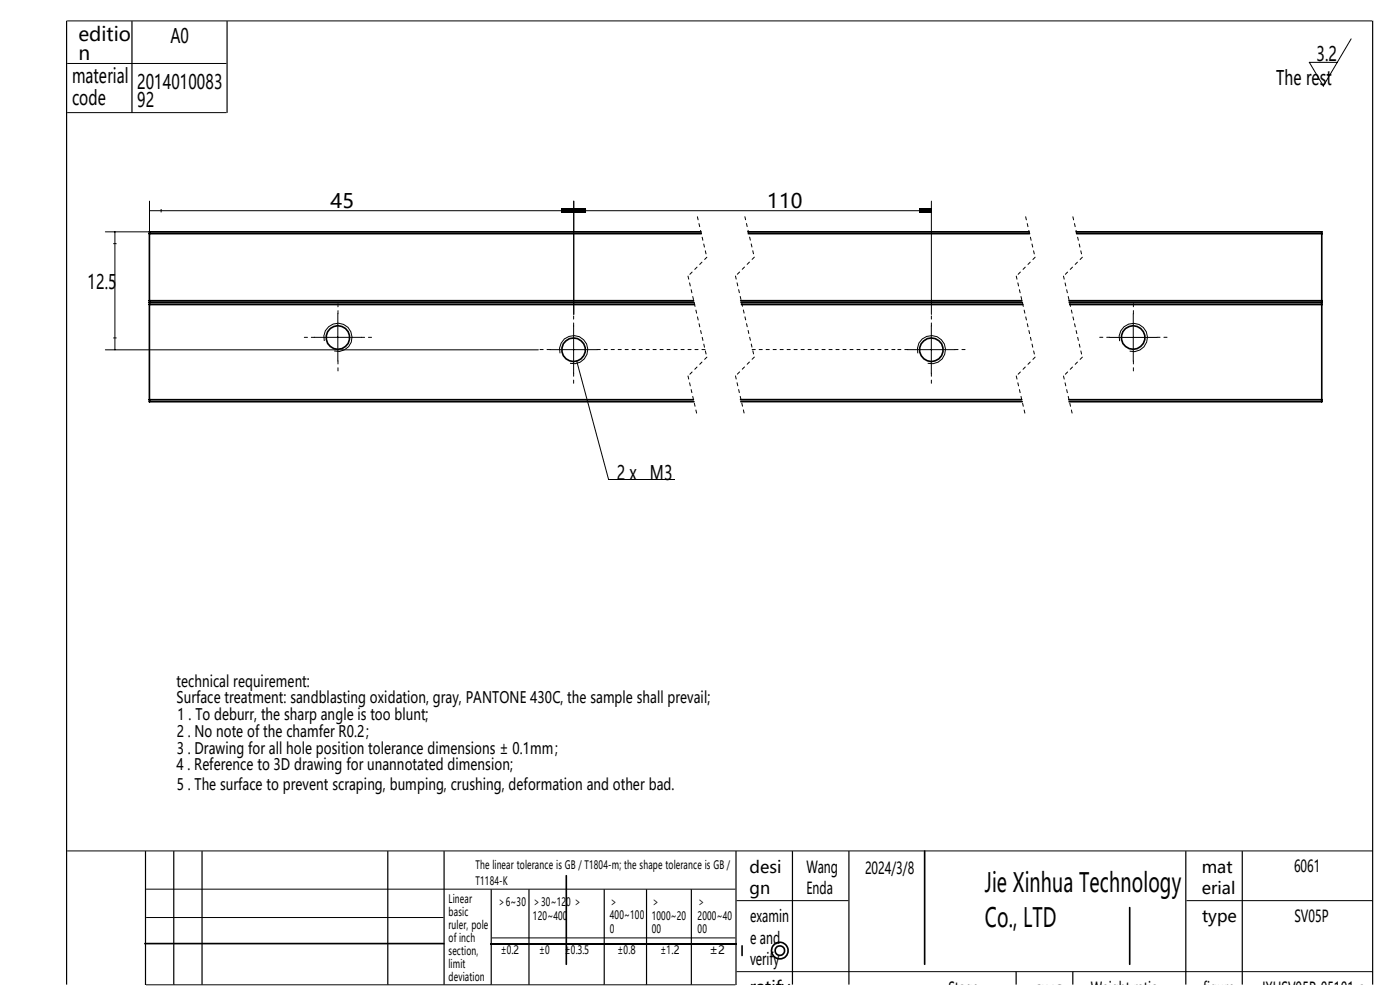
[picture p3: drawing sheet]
<svg xmlns="http://www.w3.org/2000/svg" width="297mm" height="210mm" viewBox="0 0 297 210" stroke-linecap="round" stroke-linejoin="round" font-family="sans-serif">
<g fill="#000">
<path d="M122.3 76.5l.1 .1 6.7 25.2zM238.4 69.2a3.1 3.1 0 0 1 5.1 1.7 3.1 3.1 0 0 1-3.9 3.7l.1-.2 1 .1 1.1-.3 .8-.7 .6-.9 .1-1.1-.2-1.1-.6-.8-.9-.7-1-.2-1.1 .1-1 .6-.6 .8-.4 1.1 .1 1.1h-.2l-.1-1.1 .4-1.2z"/>
<path d="M277.7 13.2h.2l2.9 5.1zM277.7 13.2h6.1l-6 .1zM286.6 8.2l.1 .1-6 10zM286.2 -.1h3.2zM286.2 -.1h6.1zM289.2 -.1h6.1zM239.7 -.1h3.2zM239.7 -.1h6.1zM242.7 -.1h6.1zM229.3 -.1h3.2zM229.3 -.1h6.1zM232.3 -.1h6.1zM215.1 -.1h9.4zM215.1 -.1h9.4zM205.8 -.1h9.5z"/>
<path d="M119.1 44.3h.2v.7h-.2zM34.1 44.3h.2v.7h-.2z"/>
<path d="M147.9 45.9l.2 .1v.7zM148.2 47.4h.2l.1 .8zM148.6 48.8l.1 .1 .1 .7zM148.9 50.2l.2 .1v.8zM149.2 51.7l.2 .1 .1 .7zM149.6 53.1l.1 .1 .1 .7zM149.9 54.5l.1 .2-.6 .4zM148.8 55.6l.2 .1-.6 .5zM147.8 56.6l.1 .2-.6 .4zM146.7 57.7l.2 .1-.6 .5zM145.9 58.5l.2 .1v.7zM146.2 59.9l.2 .1 .1 .8zM146.6 61.4h.1l.1 .8zM146.9 62.8l.2 .1v.7zM147.2 64.3h.2l.1 .8zM147.6 65.7l.1 .1 .1 .7zM147.9 67.2h.2v.8zM148.2 68.6l.2 .1 .1 .7zM148.6 70l.1 .1 .1 .8zM148.9 71.5l.2 .1v.7zM149.2 72.9l.2 .1 .1 .7zM149.6 74.4h.1l.1 .8zM149.9 75.7l.1 .1-.6 .5zM148.8 76.7l.2 .2-.6 .4zM147.8 77.8l.1 .1-.6 .5zM146.7 78.8h.2v.2l-.6 .4zM145.9 79.7l.2 .1v.7zM146.2 81.1l.2 .1 .1 .7zM146.6 82.6h.1l.1 .8zM146.9 84l.2 .1v.7zM147.2 85.5h.2l.1 .8zM147.6 86.9l.1 .1 .1 .7z"/>
<path d="M158 45.9l.1 .1 .1 .7zM158.3 47.3l.2 .1v.8zM158.6 48.8h.2l.1 .8zM159 50.2l.1 .1 .1 .7zM159.3 51.7h.2v.8zM159.6 53.1l.2 .1 .1 .7zM159.9 54.5l.2 .1-.6 .5zM158.9 55.5l.1 .2-.5 .4zM157.9 56.6l.1 .1-.6 .5zM156.8 57.6l.2 .2-.6 .4zM156 58.5h.1l.1 .8zM156.3 59.9l.2 .1v.7zM156.6 61.4h.2l.1 .8zM157 62.8l.1 .1 .1 .7zM157.3 64.3h.2v.8zM157.6 65.7l.2 .1 .1 .7zM158 67.1l.1 .1 .1 .8zM158.3 68.6h.2v.8zM158.7 70l.1 .1 .1 .7zM159 71.5h.1l.1 .8zM159.3 72.9l.2 .1v.7zM159.7 74.4h.1l.1 .8zM159.9 75.7l.2 .1-.6 .5zM158.9 76.7l.1 .2-.5 .4zM157.9 77.8l.1 .1-.6 .5zM156.8 78.8l.2 .2-.6 .4zM156 79.7h.1l.1 .8zM156.3 81.1l.2 .1v.7zM156.6 82.6h.2l.1 .8zM157 84l.1 .1 .1 .7zM157.3 85.4l.2 .1v.8zM157.6 86.9l.2 .1 .1 .7z"/>
<path d="M158.5 49.1l59.8-.1 .2 .2-.2 .2h-59.6zM158.7 49.4h59.7l.2 .2-.2 .1h-59.6l-.2-.1zM157 63.7l59.8-.1 .1 .2-.1 .2h-59.7zM157.1 64h59.8l.1 .2-.1 .2h-59.7l-.2-.2zM157.2 64.5l59.8-.1 .2 .2-.2 .2h-59.7zM194.9 74.2a2.7 2.7 0 0 1 5.4 0 2.7 2.7 0 0 1-5.4 0zM195.2 74.2a2.35 2.35 0 0 0 4.7 0 2.35 2.35 0 0 0-4.7 0zM31.6 49.1l117.1-.1 .2 .2-.2 .2h-117zM31.6 49.4h117.1l.2 .2-.2 .1h-117l-.2-.1zM31.6 49.1a.3 .3 0 0 1 .3 .3 .3 .3 0 0 1-.3 .3zM31.6 63.6h115.5l.2 .2-.2 .2h-115.4l-.2-.2zM31.6 49.4l.3 .2v14.2l-.2 .2-.2-.2zM31.6 64h115.6l.2 .2-.2 .2h-115.5l-.2-.2zM31.6 63.6a.32 .32 0 0 1 .3 .4 .32 .32 0 0 1-.3 .3zM31.6 64.5l115.7-.1 .2 .2-.2 .2h-115.6l-.2-.1zM31.6 64a.36 .36 0 0 1 .3 .4 .36 .36 0 0 1-.3 .3zM69.3 71.6a2.35 2.35 0 0 0 4.7 0 2.35 2.35 0 0 0-4.7 0zM69 71.6a2.66 2.66 0 0 1 5.3 0 2.66 2.66 0 0 1-5.3 0zM31.6 84.7l115.5-.1 .2 .2-.2 .2h-115.4zM119 74.2a2.7 2.7 0 0 1 5.4 0 2.7 2.7 0 0 1-5.4 0zM119.4 74.2a2.32 2.32 0 0 0 4.6 0 2.32 2.32 0 0 0-4.6 0zM31.6 64.5l.3 .1v20.2l-.2 .2-.2-.2zM31.6 85.1l115.6-.1 .2 .2-.2 .2h-115.5l-.2-.1zM31.6 84.7a.36 .36 0 0 1 .3 .2 .36 .36 0 0 1-.1 .4 .36 .36 0 0 1-.3-.2 .36 .36 0 0 1 .1-.4z"/>
<path d="M217.5 45.9l.2 .1 .1 .7zM217.9 47.4h.1l.1 .8zM218.2 48.8l.2 .1v.7zM218.5 50.2l.2 .1 .1 .8zM218.9 51.7l.1 .1 .1 .7zM219.2 53.1l.2 .1v.7zM219.5 54.5l.2 .2-.6 .4zM218.5 55.6l.1 .1-.6 .5zM217.4 56.6l.2 .2-.6 .4zM216.4 57.7l.1 .1-.6 .5zM215.5 58.5l.2 .1 .1 .7zM215.9 59.9l.1 .1 .1 .8zM216.2 61.4h.2v.8zM216.5 62.8l.2 .1 .1 .7zM216.9 64.3h.1l.1 .8zM217.2 65.7l.2 .1v.7zM217.5 67.2h.2l.1 .8zM217.9 68.6l.1 .1 .1 .7zM218.2 70l.2 .1v.8zM218.6 71.5l.1 .1 .1 .7zM218.9 72.9l.2 .1v.7zM219.2 74.4h.2l.1 .8zM219.5 75.7l.2 .1-.6 .5zM218.5 76.7l.1 .2-.6 .4zM217.4 77.8l.2 .1-.6 .5zM216.4 78.8h.1v.2l-.6 .4zM215.5 79.7l.2 .1 .1 .7zM215.9 81.1l.1 .1 .1 .7zM216.2 82.6h.2v.8zM216.5 84l.2 .1 .1 .7zM216.9 85.5h.1l.1 .8zM217.2 86.9l.2 .1v.7z"/>
<path d="M227.6 45.9l.1 .1 .1 .7zM227.9 47.4h.2v.8zM228.2 48.8l.2 .1 .1 .7zM228.6 50.2l.1 .1 .1 .8zM228.9 51.7l.2 .1v.7zM229.2 53.1l.2 .1 .1 .7zM229.5 54.5l.2 .2-.6 .4zM228.5 55.6l.1 .1-.6 .5zM227.4 56.6l.2 .2-.6 .4zM226.4 57.7l.1 .1-.6 .5zM225.6 58.5l.1 .1 .1 .7zM225.9 59.9l.2 .1v.8zM226.2 61.4h.2l.1 .8zM226.6 62.8l.1 .1 .1 .7zM226.9 64.3h.2v.8zM227.2 65.7l.2 .1 .1 .7zM227.6 67.2h.1l.1 .8zM227.9 68.6l.2 .1v.7zM228.2 70l.2 .1 .1 .8zM228.6 71.5l.1 .1 .1 .7zM228.9 72.9l.2 .1v.7zM229.2 74.4h.2l.1 .8zM229.5 75.7l.2 .1-.6 .5zM228.5 76.7l.1 .2-.6 .4zM227.4 77.8l.2 .1-.6 .5zM226.4 78.8h.1v.2l-.6 .4zM225.6 79.7l.1 .1 .1 .7zM225.9 81.1l.2 .1v.7zM226.2 82.6h.2l.1 .8zM226.6 84l.1 .1 .1 .7zM226.9 85.5h.2v.8zM227.2 86.9l.2 .1 .1 .7z"/>
<path d="M228.2 49.1l52.2-.1 .2 .2-.2 .2h-52.1zM228.3 49.4h52.1l.2 .2-.2 .1h-52l-.2-.1zM280.3 49.1a.3 .3 0 0 1 .3 .3 .3 .3 0 0 1-.3 .3zM226.7 63.6h53.7l.2 .2-.2 .2h-53.6l-.2-.2zM280.3 49.4l.3 .2v14.2l-.2 .2-.2-.2zM226.8 64h53.6l.2 .2-.2 .2h-53.5l-.2-.2zM280.3 63.6a.32 .32 0 0 1 .3 .4 .32 .32 0 0 1-.3 .3zM226.8 64.5l53.6-.1 .2 .2-.2 .2h-53.4zM280.3 64a.36 .36 0 0 1 .3 .4 .36 .36 0 0 1-.3 .3zM238 71.6a2.35 2.35 0 0 0 4.7 0 2.35 2.35 0 0 0-4.7 0zM237.7 71.6a2.66 2.66 0 0 1 5.3 0 2.66 2.66 0 0 1-5.3 0zM226.6 84.7l53.8-.1 .2 .2-.2 .2h-53.7zM280.3 64.5l.3 .1v20.2l-.2 .2-.2-.2zM226.7 85.1l53.7-.1 .2 .2-.2 .2h-53.6l-.1-.1zM280.3 84.7a.36 .36 0 0 1 .3 .2 .36 .36 0 0 1-.1 .4 .36 .36 0 0 1-.3-.2 .36 .36 0 0 1 .1-.4z"/>
<path d="M24 71.6h.7v.2h-.7zM24 51.6h.7v.2h-.7zM124.1 44.3h.2v.7h-.2zM195 44.3h.2v.7h-.2zM69.7 69.2a3.1 3.1 0 0 1 5 1.7 3.1 3.1 0 0 1-3.8 3.7v-.3l1.1 .2 1-.4 .9-.6 .5-1 .2-1.1-.3-1-.5-.9-1-.6-1-.2-1.1 .1-.9 .6-.7 .8-.3 1 .1 1.1h-.2l-.1-1.1 .3-1.1zM195.6 71.8a3.1 3.1 0 0 1 5 1.7 3.1 3.1 0 0 1-3.8 3.7v-.2l1.1 .1 1-.3 .9-.8 .5-.9 .2-1-.2-1.1-.7-.8-.9-.7-1-.2-1 .2-1 .5-.7 .8-.3 1.1 .1 1-.2 .1-.1-1.2 .3-1.1zM119.7 71.8a3.1 3.1 0 0 1 5 1.6 3.1 3.1 0 0 1-3.8 3.8v-.2l1.1 .1 1-.3 .9-.8 .5-.9 .2-1-.2-1.1-.7-.9-.9-.6-1-.2-1 .2-1 .5-.6 .8-.4 1.1 .1 1-.2 .1-.1-1.2 .4-1.1z"/>
<path d="M71.6 66.5l.2 .1-.1 5.1zM66.6 71.5l5.2 .1-5.1 .1zM71.6 71.5l.2 .1-.1 5.1zM71.6 71.5l5.2 .1-5.1 .1zM197.5 69.1l.2 .1-.1 5.1zM192.5 74.1l5.2 .1-5.1 .1zM197.5 74.1l.2 .1-.1 5.1zM197.5 74.1l5.2 .1-5.1 .1zM121.6 69.1l.2 .1-.1 5.1zM116.6 74.1l5.2 .1-5.1 .1zM121.6 74.1l.2 .1-.1 5.1zM121.6 74.1l5.2 .1-5.1 .1z"/>
<path d="M71.6 65.8l.2 .1-.1 .8zM71.6 64.4h.2l-.1 .8zM66 71.5l.8 .1-.7 .1zM64.5 71.5l.8 .1-.7 .1zM71.6 76.5l.2 .1-.1 .7zM71.6 78h.2l-.1 .8zM76.6 71.5l.8 .1-.7 .1zM78.1 71.5l.8 .1-.7 .1zM197.5 68.5h.2l-.1 .8zM197.5 67h.2l-.1 .8zM191.9 74.1l.8 .1-.7 .1zM190.4 74.1l.8 .1-.7 .1zM197.5 79.1l.2 .1-.1 .7zM197.5 80.6h.2l-.1 .8zM202.5 74.1l.8 .1-.7 .1zM204 74.1l.8 .1-.7 .1zM121.6 68.5h.2l-.1 .8zM121.6 67h.2l-.1 .8zM116 74.1l.8 .1-.7 .1zM114.5 74.1l.8 .1-.7 .1zM121.6 79.1l.2 .1-.1 .7zM121.6 80.6h.2l-.1 .8zM126.6 74.1l.8 .1-.7 .1zM128.1 74.1l.8 .1-.7 .1zM129.6 74.1l.8 .1-.7 .1zM131.1 74.1l.8 .1-.8 .1zM132.6 74.1l.8 .1-.8 .1zM134 74.1l.9 .1-.8 .1zM135.5 74.1l.8 .1-.7 .1zM137 74.1l.8 .1-.7 .1zM138.5 74.1l.8 .1-.7 .1zM140 74.1l.8 .1-.8 .1zM141.4 74.1l.9 .1-.8 .1zM142.9 74.1l.8 .1-.7 .1zM144.4 74.1l.8 .1-.7 .1zM145.9 74.1l.8 .1-.7 .1zM147.4 74.1l.8 .1-.8 .1zM148.9 74.1l.8 .1-.8 .1zM159.5 74.1l.8 .1-.7 .1zM161 74.1l.8 .1-.7 .1zM162.5 74.1l.8 .1-.8 .1zM163.9 74.1l.9 .1-.8 .1zM165.4 74.1l.8 .1-.7 .1zM166.9 74.1l.8 .1-.7 .1zM168.4 74.1l.8 .1-.7 .1zM169.9 74.1l.8 .1-.7 .1zM171.4 74.1l.8 .1-.8 .1zM172.8 74.1l.9 .1-.8 .1zM174.3 74.1l.8 .1-.7 .1zM175.8 74.1l.8 .1-.7 .1zM177.3 74.1l.8 .1-.7 .1zM178.8 74.1l.8 .1-.8 .1zM180.2 74.1l.9 .1-.8 .1zM181.7 74.1l.8 .1-.7 .1zM183.2 74.1l.8 .1-.7 .1zM184.7 74.1l.8 .1-.7 .1zM186.2 74.1l.8 .1-.8 .1zM187.7 74.1l.8 .1-.8 .1zM189.1 74.1l.9 .1-.8 .1z"/>
<path d="M22.3 74.1l92 .1-91.9 .1zM22.3 49.1l9.5 .1-9.4 .1zM24.3 49.1l.2 .1-.1 25.1zM121.6 42.6l.2 .1-.1 24.1zM197.5 42.6l.2 .1-.1 24.1zM121.6 44.6l76.1 .1-76 .1z"/>
<path d="M121.7 42.6l.1 .1-.1 24.1zM31.6 42.6l.2 .1-.1 21.2zM31.6 44.6l90.2 .1-90.1 .1z"/>
<path d="M240.3 66.5l.2 .1-.1 5.1zM235.3 71.5l5.2 .1-5.1 .1zM240.3 71.5l.2 .1-.1 5.1zM240.3 71.5l5.2 .1-5.1 .1z"/>
<path d="M240.4 65.8l.2 .1-.2 .7zM240.4 64.3l.2 .1-.2 .8zM234.7 71.5l.8 .1-.7 .1zM233.2 71.5l.9 .1-.8 .1zM240.4 76.5h.2l-.2 .8zM240.4 78h.2l-.2 .8zM245.4 71.5l.8 .1-.8 .1zM246.8 71.5l.9 .1-.8 .1z"/>
<path d="M157 84.6h59.7l.2 .2-.2 .1h-59.6l-.2-.1zM157 85.1l59.8-.1 .2 .2-.2 .2h-59.6z"/>
<path d="M120 185.7l.2-.1 .1 .2v18.7l-.2 .2-.1-.2zM157.3 200.6l.2-.1 .1 .2v2l-.2 .1-.1-.1zM196.1 180.4l.2 .2v23.9l-.1 .2-.2-.2zM239.5 192.4h.2l.1 .1v12l-.1 .2-.2-.2zM30.6 200h63.5l.2 .2-.2 .1h-63.4l-.1-.1z"/>
<path d="M164.6 201.7a.85 .85 0 0 0 1.7 0 .85 .85 0 0 0-1.7 0zM164.3 201.7a1.18 1.18 0 0 1 2.3 0 1.18 1.18 0 0 1-2.3 0zM163.9 201.6a1.58 1.58 0 0 0 3.1 0 1.58 1.58 0 0 0-3.1 0zM163.5 201.7a1.95 1.95 0 0 1 3.9 0 1.95 1.95 0 0 1-3.9 0z"/>
</g>
<g fill="none" stroke="#000" stroke-width=".25">
<path d="M14.1 4.4v204.5M28 4.5v19.3M48.2 4.5v19.4M291.2 4.4v204.5M30.9 180.5v28.4M36.9 180.5v28.4M42.9 180.5v28.4M82.3 180.5v28.4M94.2 180.5v28.4M104.2 188.7v20.2M112.2 188.7v20.2M128.2 188.7v20.2"/>
<path d="M137.2 188.7v20.2M146.7 188.7v20.2M156.1 180.5v28.4M168.1 180.5v28.4M180.1 180.5v28.4M251.6 180.5v28.4M263.5 180.5v28.4M104.1 200.2h52.2M215.6 206.2v2.7M227.6 206.2v2.7"/>
</g>
<path d="M14.3 13.5h33.7M14.3 4.4h276.8M14.3 23.9h33.7M128.9 101.6h14.2M14.3 180.5h276.8M31 188.6h125M31 194.6h63.1M104.3 199h51.7M156.3 191.1h23.7M251.7 191.1h39.4M31 208.9h125M156.3 206.1h134.8" fill="none" stroke="#000" stroke-width=".21"/>
<g fill="#000">
<path d="M119.1 44.2h5.2v1h-5.2z" fill-rule="evenodd"/>
<path d="M195 44.2h2.6v1h-2.6z" fill-rule="evenodd"/>
</g>
<g font-size="5.6">
<text x="209" y="189.1">Jie Xinhua Technology</text>
<text x="209" y="196.7">Co., LTD</text>
</g>
<g font-size="4.2">
<text x="36.2" y="9">A0</text>
<text x="15.3" y="17.6">material</text>
<text x="279.3" y="12.9">3.2</text>
<text x="15.3" y="22.4">code</text>
<text x="29.1" y="18.8">2014010083</text>
<text x="29.1" y="22.7">92</text>
<text x="270.7" y="18.1">The rest</text>
<text x="70.1" y="44.1">45</text>
<text x="162.8" y="44.1">110</text>
<text x="18.6" y="61.3">12.5</text>
<text x="130.9" y="101.9">2 x M3</text>
</g>
<g font-size="4.1">
<text x="16.6" y="8.6">editio</text>
<text x="16.6" y="12.8">n</text>
</g>
<g font-size="3.5">
<text x="159" y="185.1">desi</text>
<text x="171.1" y="185.1">Wang</text>
<text x="183.5" y="185.4">2024/3/8</text>
<text x="254.9" y="185.1">mat</text>
<text x="274.5" y="185.1">6061</text>
<text x="159" y="189.5">gn</text>
<text x="171.1" y="189.5">Enda</text>
<text x="254.9" y="189.7">erial</text>
<text x="159.1" y="195.7">examin</text>
<text x="255" y="195.7">type</text>
<text x="274.6" y="195.6">SV05P</text>
<text x="159.1" y="200.2">e and</text>
<text x="159.1" y="204.7">verify</text>
<text x="159" y="210.6">ratify</text>
<text x="201.2" y="210.8">Stage</text>
<text x="219.5" y="210.8">qua</text>
<text x="231.4" y="210.8">Weight ratio</text>
<text x="255.3" y="210.8">figure</text>
<text x="267.5" y="210.8">JXHSV05P-05101-a</text>
</g>
<g font-size="3.4">
<text x="37.5" y="145.7">technical requirement:</text>
<text x="37.5" y="149.1">Surface treatment: sandblasting oxidation, gray, PANTONE 430C, the sample shall prevail;</text>
<text x="37.7" y="152.8">1 . To deburr, the sharp angle is too blunt;</text>
<text x="37.5" y="156.3">2 . No note of the chamfer R0.2；</text>
<text x="37.5" y="159.9">3 . Drawing for all hole position tolerance dimensions ± 0.1mm；</text>
<text x="37.5" y="163.4">4 . Reference to 3D drawing for unannotated dimension;</text>
<text x="37.5" y="167.5">5 . The surface to prevent scraping, bumping, crushing, deformation and other bad.</text>
</g>
<g font-size="2.5">
<text x="100.9" y="184.3">The linear tolerance is GB / T1804-m; the shape tolerance is GB /</text>
<text x="95.2" y="191.6">Linear</text>
<text x="100.9" y="187.6">T1184-K</text>
<text x="95.2" y="194.4">basic</text>
<text x="95.2" y="197.1">ruler, pole</text>
<text x="105.6" y="192.2">＞6~30</text>
<text x="113.1" y="192.2">＞30~12</text>
<text x="113.1" y="195.3">120~400</text>
<text x="120.1" y="192.2">0 ＞</text>
<text x="129.4" y="192.1">＞</text>
<text x="129.4" y="195">400~100</text>
<text x="129.4" y="197.8">0</text>
<text x="138.3" y="192.2">＞</text>
<text x="138.3" y="195.1">1000~20</text>
<text x="148" y="192.2">＞</text>
<text x="148" y="195.1">2000~40</text>
<text x="95.2" y="199.8">of inch</text>
<text x="95.2" y="202.6">section,</text>
<text x="106.2" y="202.4">±0.2</text>
<text x="114.4" y="202.4">±0</text>
<text x="119.8" y="202.4">±</text>
<text x="121.1" y="202.4">0.3.5</text>
<text x="131" y="202.4">±0.8</text>
<text x="138.3" y="198">00</text>
<text x="140.1" y="202.4">±1.2</text>
<text x="148" y="198">00</text>
<text x="150.5" y="202.4">±2</text>
<text x="95.2" y="205.3">limit</text>
<text x="95.2" y="208">deviation</text>
</g>
</svg>
